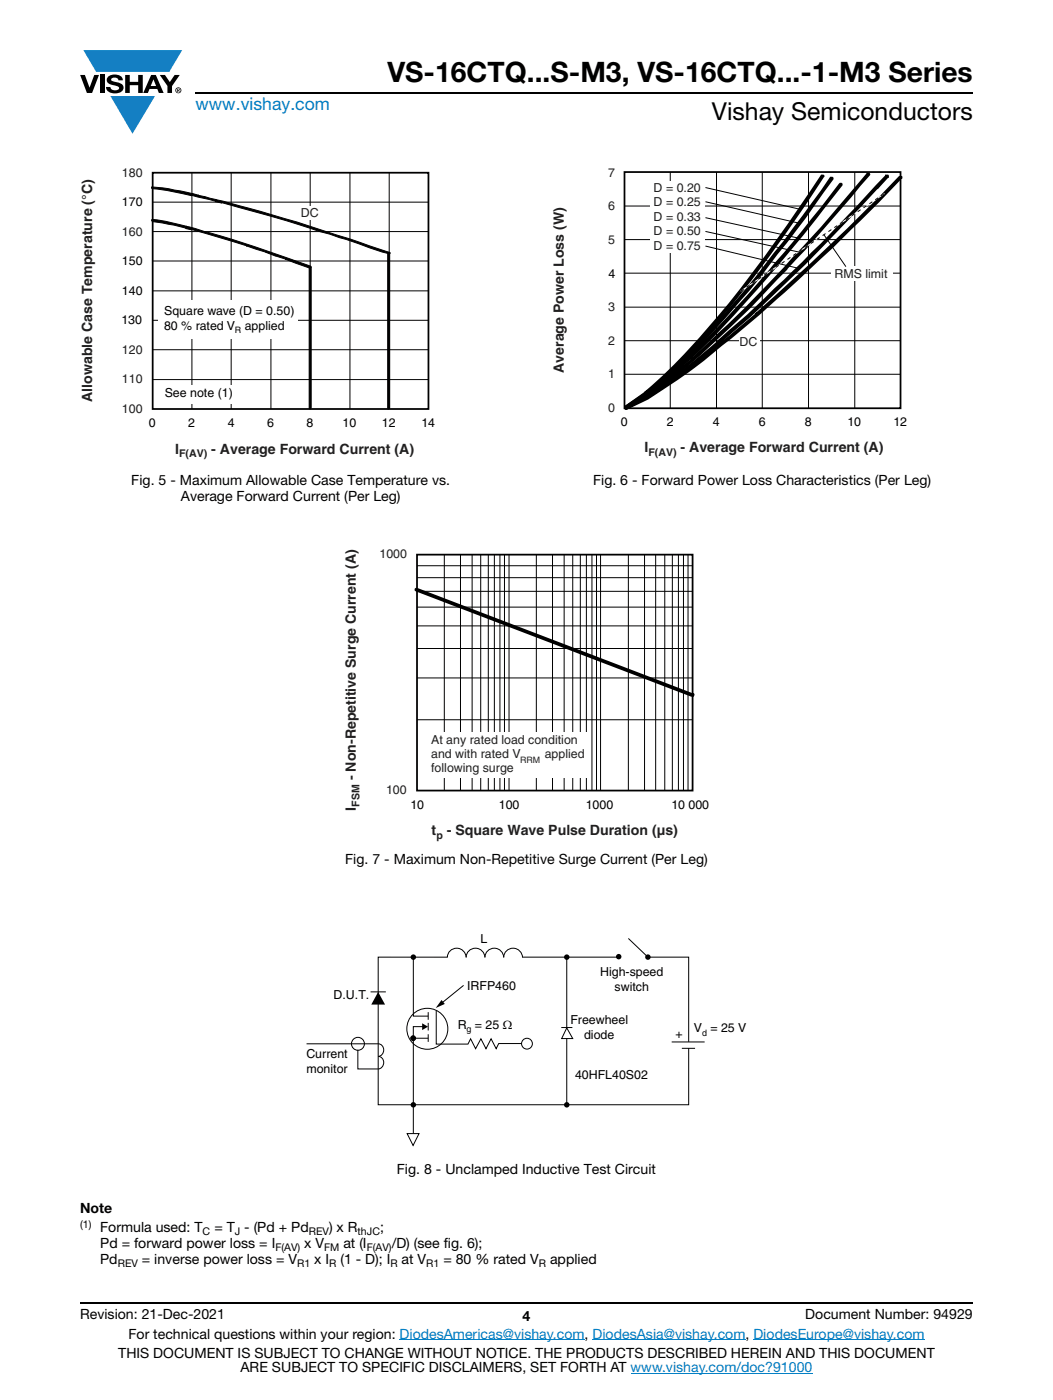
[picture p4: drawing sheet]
<svg xmlns="http://www.w3.org/2000/svg" width="210mm" height="279mm" viewBox="0 0 210 279" stroke-linecap="round" stroke-linejoin="round" font-family="sans-serif">
<g fill="#147fc3">
<path d="M16.6 10h19.7l-2.5 4.3h-1.2h-13.4z"/>
<path d="M22 19.2h8.9l-4.5 7.5z"/>
</g>
<g fill="#000">
<path d="M16 15h.9l1 2.5 .9-2.5h.9l-1.3 3.6h-1.1zM19.9 15h.9v3.6h-.9zM21.6 15.3a2.1 2.1 0 0 1 2.8 .3l.1 .4h-.9a.79 .79 0 0 0-.7-.5 .79 .79 0 0 0-.7 .4l.2 .3 1 .2a1.08 1.08 0 0 1 1.2 1 1.08 1.08 0 0 1-1.1 1.2 1.73 1.73 0 0 1-2.4-1.2h.9a.96 .96 0 0 0 .8 .6 .96 .96 0 0 0 1-.4 1.31 1.31 0 0 0-1.3-.6 1.03 1.03 0 0 1-1-.6 1.03 1.03 0 0 1 .1-1.1zM25 15h.9v1.3h1.7v-1.3h.9v3.6h-.9v-1.6h-1.7v1.6h-.9zM31.9 15h1l1 1.4 .9-1.4h1l-1.5 2.2v1.4h-.9v-1.4zM30.2 37.3h.2a49.1 49.1 0 0 1 9.2 1.7h-.1l10.8 2.7 8.9 2.6 10.6 3.4 8 2.8-.3 .2-4.9-1.6a396.5 396.5 0 0 0-28.4-8.7l-1.2-.1-1.2-.5-3.6-.8-5.2-1-2.6-.3-.2-.1zM30.2 43.9a27.6 27.6 0 0 1 7.1 1.3h-.1a254.3 254.3 0 0 1 24.8 7.9l.1 .2-.3 .3-8.8-3.2h.1l-5.9-2-9-2.6-3.5-.9-4.3-.7zM61.7 53.2l.4 .1v28.1l-.2 .2-.2-.1zM77.3 50.4h.3l.1 .1v30.9l-.2 .2-.2-.1z"/>
<path d="M30.6 15.8l.5 1.4h-1zM30.1 15l-1.5 3.6h.9l.3-.8h1.6l.3 .8h.9l-1.5-3.6z"/>
<path d="M35.5 17.8h.2v.2h-.2zM35.3 17.7v.7h.2v-.3l.3 .3-.1-.3 .1-.2v-.2z"/>
<path d="M35.1 18a.46 .46 0 0 1 .9 0 .46 .46 0 0 1-.9 0zM35 18a.6 .6 0 0 0 1.2 0 .6 .6 0 0 0-1.2 0z"/>
</g>
<path d="M39 18.6h155M16 260h178" fill="none" stroke="#000" stroke-width=".36"/>
<path d="M79.7 267.4h36.9M118.2 267.4h30.5M125.8 274h36.2M150.2 267.4h34.2" fill="none" stroke="#007ec4" stroke-width=".2"/>
<g fill="none" stroke="#000" stroke-width=".2">
<path d="M30.2 37.3h.2a49.1 49.1 0 0 1 9.2 1.7h-.1l10.8 2.7 8.9 2.6 10.6 3.4 8 2.8-.3 .2-4.9-1.6a396.5 396.5 0 0 0-28.4-8.7l-1.2-.1-1.2-.5-3.6-.8-5.2-1-2.6-.3-.2-.1zM38.3 34.5v47.1M46.1 34.5v47.1M54 34.5v47.1M61.9 34.5v47.1M69.8 34.5v47.1M77.6 34.5v47.1M30.2 43.9a27.6 27.6 0 0 1 7.1 1.3h-.1a254.3 254.3 0 0 1 24.8 7.9l.1 .2-.3 .3-8.8-3.2h.1l-5.9-2-9-2.6-3.5-.9-4.3-.7zM30.4 40.3h55M30.4 46.2h55M30.4 52.1h55M30.4 58h55"/>
<path d="M61.7 53.2l.4 .1v28.1l-.2 .2-.2-.1zM77.3 50.4h.3l.1 .1v30.9l-.2 .2-.2-.1zM30.4 63.9h55M30.4 69.8h55M30.4 75.8h55"/>
</g>
<path d="M30.4 34.5h55v47.1h-55z" fill="none" stroke="#000" stroke-width=".35"/>
<g fill="#fff">
<path d="M32.3 76.9h14.3v3.6h-14.3z"/>
<path d="M31.6 59.9h27.8v7.8h-27.8z"/>
<path d="M60 41.1h4v2.8h-4z"/>
</g>
<g fill="none" stroke="#000" stroke-width=".2">
<path d="M133.7 34.3v47.2M140.7 37.4l19 4.4M142.9 34.3v47.2M152 34.3v47.2M161.2 34.3v47.2M170.5 34.3v47.2M124.5 41.1h55.1M124.5 47.8h55.1M124.5 54.5h55.1M140.7 49.1l18.6 4.5M140.7 46.2l19 4.2M140.7 43.4l18.3 4.1"/>
<path d="M140.7 40.3l18.7 4.3M124.5 61.3h55.1M124.5 68h55.1M124.5 74.7h55.1"/>
</g>
<path d="M124.5 34.3h55.1v47.2h-55.1zM163.8 35h.3l.1 .2-3.7 5.6a232.6 232.6 0 0 1-25.8 32.6l-.9 .9a50.9 50.9 0 0 1-8.8 7.1l-.2 .1-.1-.4 4.2-3h-.1a151.6 151.6 0 0 0 21.2-23.3l6.5-9zM165.6 35.5h.3l.1 .2a339.7 339.7 0 0 1-18.4 24.1 144.9 144.9 0 0 1-18.4 18.8l-4.1 2.8h-.4l.1-.3 4.1-2.8 1.8-1.5h-.1l4.8-4.4a114.1 114.1 0 0 0 10-10.7 220.3 220.3 0 0 0 12.8-16l5.6-7.6zM167.4 36.7h.3l.1 .2-3.7 4.7a283.8 283.8 0 0 1-26.9 30.4l-5.1 4.5a34.9 34.9 0 0 1-7.1 5l-.2 .1-.1-.2 .1-.3a43.5 43.5 0 0 0 7.8-5.5h-.1l8.1-7.5a285 285 0 0 0 21.3-24.3zM124.7 81.3a34.1 34.1 0 0 0 7.9-4.5l3.7-2.4 3.7-2.9 5.5-4.4 5.5-4.6h-.1a466.3 466.3 0 0 0 28.5-27.2h.3l.1 .2a382.6 382.6 0 0 1-15.6 15.5l-5.5 5.1a415.5 415.5 0 0 1-20.2 17.1l-6.8 4.7a35.6 35.6 0 0 1-6.7 3.7h-.3zM124.7 81.2a30.3 30.3 0 0 0 6.6-3.7l6.9-5.2 5.4-4.5h-.1a369 369 0 0 0 16.6-15.4l11.1-11.4 5.5-6h.3l.1 .3-4 4.2a385.7 385.7 0 0 1-23.6 23.7l-11 9.4-4.1 3.2-5.3 3.5-4.2 2.3zM124.7 81.2a56.7 56.7 0 0 0 11.6-8.1l1.9-1.6h-.1l9.5-8.9 8.8-9.1 1.8-2.1a238.5 238.5 0 0 0 14.8-16.7l.3-.1 .1 .3-1.9 2.1a395.5 395.5 0 0 1-23.1 25.4 164.4 164.4 0 0 1-19.2 16.7l-4.3 2.5z" fill="none" stroke="#000" stroke-width=".35"/>
<path d="M124.7 81.3a34.1 34.1 0 0 0 7.9-4.5l3.7-2.4 3.7-2.9 5.5-4.4 5.5-4.6h-.1a466.3 466.3 0 0 0 28.5-27.2h.3l.1 .2a382.6 382.6 0 0 1-15.6 15.5l-5.5 5.1a415.5 415.5 0 0 1-20.2 17.1l-6.8 4.7a35.6 35.6 0 0 1-6.7 3.7h-.3zM124.7 81.2a30.3 30.3 0 0 0 6.6-3.7l6.9-5.2 5.4-4.5h-.1a369 369 0 0 0 16.6-15.4l11.1-11.4 5.5-6h.3l.1 .3-4 4.2a385.7 385.7 0 0 1-23.6 23.7l-11 9.4-4.1 3.2-5.3 3.5-4.2 2.3zM124.7 81.2a56.7 56.7 0 0 0 11.6-8.1l1.9-1.6h-.1l9.5-8.9 8.8-9.1 1.8-2.1a238.5 238.5 0 0 0 14.8-16.7l.3-.1 .1 .3-1.9 2.1a395.5 395.5 0 0 1-23.1 25.4 164.4 164.4 0 0 1-19.2 16.7l-4.3 2.5zM167.4 36.7h.3l.1 .2-3.7 4.7a283.8 283.8 0 0 1-26.9 30.4l-5.1 4.5a34.9 34.9 0 0 1-7.1 5l-.2 .1-.1-.2 .1-.3a43.5 43.5 0 0 0 7.8-5.5h-.1l8.1-7.5a285 285 0 0 0 21.3-24.3zM165.6 35.5h.3l.1 .2a339.7 339.7 0 0 1-18.4 24.1 144.9 144.9 0 0 1-18.4 18.8l-4.1 2.8h-.4l.1-.3 4.1-2.8 1.8-1.5h-.1l4.8-4.4a114.1 114.1 0 0 0 10-10.7 220.3 220.3 0 0 0 12.8-16l5.6-7.6zM163.8 35h.3l.1 .2-3.7 5.6a232.6 232.6 0 0 1-25.8 32.6l-.9 .9a50.9 50.9 0 0 1-8.8 7.1l-.2 .1-.1-.4 4.2-3h-.1a151.6 151.6 0 0 0 21.2-23.3l6.5-9z" fill="#000"/>
<path d="M176.4 38.6l-28.7 19.5" fill="none" stroke="#fff" stroke-width=".2"/>
<path d="M147.7 58.1l28.7-19.5" fill="none" stroke="#000" stroke-width=".2" stroke-dasharray=".7 .7" stroke-linecap="butt"/>
<g fill="#fff">
<path d="M165.8 53.2h12.3v2.8h-12.3z"/>
<path d="M147.5 66.8h4.1v2.9h-4.1z"/>
<path d="M129.8 36.1h10.8v14.3h-10.8z"/>
</g>
<g fill="none" stroke="#000" stroke-width=".2">
<path d="M164.3 46.8l4.4 6.4M83.2 118h54.9M83.2 115.3h54.9M83.2 112.9h54.9M88.6 110.7v47.1M91.8 110.7v47.1M94.1 110.7v47.1M95.9 110.7v47.1M97.4 110.7v47.1M98.6 110.7v47.1M99.7 110.7v47.1M100.6 110.7v47.1"/>
<path d="M101.5 110.7v47.1M107 110.7v47.1M110.2 110.7v47.1M112.5 110.7v47.1M114.2 110.7v47.1M115.7 110.7v47.1M116.9 110.7v47.1M118 110.7v47.1M118.9 110.7v47.1M119.8 110.7v47.1M125.3 110.7v47.1M128.5 110.7v47.1"/>
<path d="M130.7 110.7v47.1M132.6 110.7v47.1M134.1 110.7v47.1M135.3 110.7v47.1M136.3 110.7v47.1M137.2 110.7v47.1M83.2 135.3h54.9M83.2 129.4h54.9M83.2 124.9h54.9M83.2 121.2h54.9M83.2 143.6h54.9"/>
</g>
<path d="M82.9 117.6l.3-.1 55 21 .1 .2-.1 .2h-.3l-54.9-21.1zM83.2 110.7h54.9v47.1h-54.9z" fill="none" stroke="#000" stroke-width=".35"/>
<path d="M82.9 117.6l.3-.1 55 21 .1 .2-.1 .2h-.3l-54.9-21.1z" fill="#000"/>
<path d="M85.1 146.2h32.5v9.1h-32.5z" fill="#fff"/>
<g fill="none" stroke="#000" stroke-width=".2">
<path d="M73.9 198h3M82.4 191v11.8h3M92.4 196.7l-4.3 3.5M93 191a1.88 1.88 0 0 1 1.9-1.8 1.88 1.88 0 0 1 1.8 1.9M93 191.1a1.87 1.87 0 0 0-1.9-1.9 1.87 1.87 0 0 0-1.9 1.8h-13.8v29.5h61.9v-11.3M96.7 191a1.88 1.88 0 0 1 1.9-1.8 1.88 1.88 0 0 1 1.9 1.9M100.4 191a1.88 1.88 0 0 1 2-1.8 1.88 1.88 0 0 1 1.8 1.9M104.2 191h19M113 191v14.1M125.3 187.3l3.9 3.7M129.2 191h8.1v16.9M61.1 208.3h14.3a1.27 1.27 0 0 1 1.1 1.3 1.27 1.27 0 0 1-1.1 1.2 1.27 1.27 0 0 1 1.1 1.3 1.27 1.27 0 0 1-1.1 1.2h-4v-3.8"/>
<path d="M82.4 207v19.2M84.4 204.9h-2v2.3h3M85.4 202v1.5M85.4 204.1v1.6M85.4 206.4v1.5M87 201.7v6.7h6.3l.5-1.1 1 2 1.1-2 1 2 1-2 1 2 .5-1h4.7M111.9 205.1h2.2M113 205.1l1.2 2.2h-2.2zM113 207.3v13.2M133.9 207.9h6.6M136 209.2h2.6M81.2 226.2h2.4l-1.2 2.4z"/>
<circle cx="71.4" cy="208.3" r="1.29"/>
<circle cx="82.4" cy="207.2" r=".49"/>
<circle cx="85.2" cy="205.3" r="4.1"/>
<circle cx="105.1" cy="208.3" r="1.08"/>
</g>
<g fill="#000">
<path d="M88 199.6l.7 .8-1.8 .8zM75.4 198l1.4 2.5h-2.8zM84.2 204.2l1.2 .7-1.2 .7z"/>
<circle cx="82.4" cy="191" r=".54"/>
<circle cx="113" cy="191" r=".54"/>
<circle cx="123.4" cy="190.9" r=".54"/>
<circle cx="129.2" cy="191" r=".54"/>
<circle cx="82.4" cy="207.2" r=".49"/>
<circle cx="82.4" cy="220.5" r=".54"/>
<circle cx="113" cy="220.5" r=".54"/>
</g>
<text font-size="5.6" x="77.3" y="16.4">VS-16CTQ...S-M3, VS-16CTQ...-1-M3 Series</text>
<text font-size="4.9" x="142" y="23.9">Vishay Semiconductors</text>
<text font-size="3.5" fill="#007ec4" x="39" y="22">www.vishay.com</text>
<g font-size="2.8" fill="#231f20">
<text x="112.4" y="74.4" transform="rotate(-90 112.4 74.4)">Average Power Loss (W)</text>
<text x="18.4" y="80.2" transform="rotate(-90 18.4 80.2)">Allowable Case Temperature (°C)</text>
<text x="34.9" y="90.5">I</text>
<text x="42.1" y="90.5">- Average Forward Current (A)</text>
<text x="128.5" y="90.3">I</text>
<text x="135.7" y="90.3">- Average Forward Current (A)</text>
<text x="71" y="155.7" transform="rotate(-90 71 155.7)">- Non-Repetitive Surge Current (A)</text>
<text x="71" y="161.8" transform="rotate(-90 71 161.8)">I</text>
<text x="86.1" y="166.7">t</text>
<text x="89.1" y="166.7">- Square Wave Pulse Duration (µs)</text>
</g>
<g font-size="2.8">
<text x="26.2" y="96.8">Fig. 5 - Maximum Allowable Case Temperature vs.</text>
<text x="36.1" y="100">Average Forward Current (Per Leg)</text>
<text x="118.3" y="96.8">Fig. 6 - Forward Power Loss Characteristics (Per Leg)</text>
<text x="68.8" y="172.3">Fig. 7 - Maximum Non-Repetitive Surge Current (Per Leg)</text>
<text x="79.1" y="234.3">Fig. 8 - Unclamped Inductive Test Circuit</text>
<text x="16" y="242.1">Note</text>
<text x="20" y="246">Formula used: T</text>
<text x="42.8" y="246">= T - (Pd + Pd</text>
<text x="65.6" y="246">) x R</text>
<text x="75.8" y="246">;</text>
<text x="20" y="249.1">Pd = forward power loss = I</text>
<text x="60.7" y="249.1">x V</text>
<text x="68.5" y="249.1">at (I</text>
<text x="78.1" y="249.1">/D) (see fig. 6);</text>
<text x="20" y="252.3">Pd</text>
<text x="28.3" y="252.3">= inverse power loss = V</text>
<text x="62.7" y="252.3">x I</text>
<text x="67.9" y="252.3">(1 - D); I</text>
<text x="80.1" y="252.3">at V</text>
<text x="88.4" y="252.3">= 80 % rated V</text>
<text x="109.7" y="252.3">applied</text>
<text x="16" y="263.3">Revision: 21-Dec-2021</text>
<text x="104.2" y="263.6">4</text>
<text x="160.6" y="263.3">Document Number: 94929</text>
<text x="25.6" y="267.1">For technical questions within your region: DiodesAmericas@vishay.com, DiodesAsia@vishay.com, DiodesEurope@vishay.com</text>
<text x="23.6" y="271">THIS DOCUMENT IS SUBJECT TO CHANGE WITHOUT NOTICE. THE PRODUCTS DESCRIBED HEREIN AND THIS DOCUMENT</text>
<text x="48" y="273.8">ARE SUBJECT TO SPECIFIC DISCLAIMERS, SET FORTH AT www.vishay.com/doc?91000</text>
</g>
<g font-size="2.5" fill="#231f20">
<text x="24.3" y="35.3">180</text>
<text x="121.3" y="35.3">7</text>
<text x="121.3" y="42">6</text>
<text x="130.3" y="38.3">D = 0.20</text>
<text x="130.3" y="41.2">D = 0.25</text>
<text x="24.3" y="47">160</text>
<text x="60" y="43.4">DC</text>
<text x="130.3" y="44.1">D = 0.33</text>
<text x="130.3" y="46.9">D = 0.50</text>
<text x="121.3" y="48.7">5</text>
<text x="130.3" y="49.8">D = 0.75</text>
<text x="166.4" y="55.6">RMS limit</text>
<text x="121.3" y="62.1">3</text>
<text x="24.3" y="70.6">120</text>
<text x="121.3" y="68.8">2</text>
<text x="147.5" y="69.1">DC</text>
<text x="24.3" y="76.5">110</text>
<text x="121.3" y="75.5">1</text>
<text x="24.3" y="82.3">100</text>
<text x="121.3" y="82.2">0</text>
<text x="75.7" y="111.5">1000</text>
<text x="86" y="148.4">At any rated load condition</text>
<text x="86" y="151.2">and with rated V</text>
<text x="86" y="154.1">following surge</text>
<text x="108.6" y="151.2">applied</text>
<text x="77" y="158.5">100</text>
</g>
<g font-size="2.5">
<text x="24.3" y="41.2">170</text>
<text x="24.3" y="52.9">150</text>
<text x="24.3" y="58.8">140</text>
<text x="121.3" y="55.4">4</text>
<text x="24.2" y="64.7">130</text>
<text x="32.7" y="62.8">Square wave (D = 0.50)</text>
<text x="32.7" y="65.8">80 % rated V</text>
<text x="48.8" y="65.8">applied</text>
<text x="32.8" y="79.2">See note (1)</text>
<text x="29.7" y="85.1">0</text>
<text x="37.5" y="85.1">2</text>
<text x="45.4" y="85.1">4</text>
<text x="53.3" y="85.1">6</text>
<text x="61.1" y="85.1">8</text>
<text x="68.3" y="85.1">10</text>
<text x="76.2" y="85.1">12</text>
<text x="84" y="85.1">14</text>
<text x="123.8" y="85">0</text>
<text x="133" y="85">2</text>
<text x="142.1" y="85">4</text>
<text x="151.3" y="85">6</text>
<text x="160.5" y="85">8</text>
<text x="169" y="85">10</text>
<text x="178.2" y="85">12</text>
<text x="81.8" y="161.4">10</text>
<text x="99.5" y="161.4">100</text>
<text x="116.8" y="161.5">1000</text>
<text x="133.9" y="161.4">10 000</text>
<text x="95.8" y="188.2">L</text>
<text x="93.1" y="197.5">IRFP460</text>
<text x="119.7" y="194.7">High-speed</text>
<text x="122.6" y="197.7">switch</text>
<text x="66.5" y="199.3">D.U.T.</text>
<text x="91.3" y="205.3">R = 25 Ω</text>
<text x="113.7" y="204.4">Freewheel</text>
<text x="116.5" y="207.4">diode</text>
<text x="134.7" y="207.2">+</text>
<text x="138.4" y="206">V = 25 V</text>
<text x="61.1" y="211.2">Current</text>
<text x="61.1" y="214.2">monitor</text>
<text x="114.7" y="215.3">40HFL40S02</text>
</g>
<g font-size="2.1" fill="#231f20">
<text x="35.7" y="91.2">F(AV)</text>
<text x="129.3" y="91">F(AV)</text>
<text x="71.7" y="161" transform="rotate(-90 71.7 161)">FSM</text>
<text x="87" y="167.4">p</text>
</g>
<g font-size="2.1">
<text x="16" y="245.1">(1)</text>
<text x="40.4" y="246.5">C</text>
<text x="46.8" y="246.5">J</text>
<text x="54.9" y="249.6">F(AV)</text>
<text x="61.6" y="246.5">REV</text>
<text x="64.6" y="249.6">FM</text>
<text x="71.3" y="246.5">thJC</text>
<text x="73.1" y="249.6">F(AV)</text>
<text x="23.5" y="252.8">REV</text>
<text x="59.3" y="252.8">R1</text>
<text x="65.7" y="252.8">R</text>
<text x="77.9" y="252.8">R</text>
<text x="85" y="252.8">R1</text>
<text x="107.5" y="252.8">R</text>
</g>
<g font-size="1.8">
<text x="46.8" y="66.5">R</text>
<text x="93" y="206">g</text>
<text x="140" y="206.7">d</text>
</g>
<text font-size="1.8" fill="#231f20" x="103.7" y="152.2">RRM</text>
</svg>
